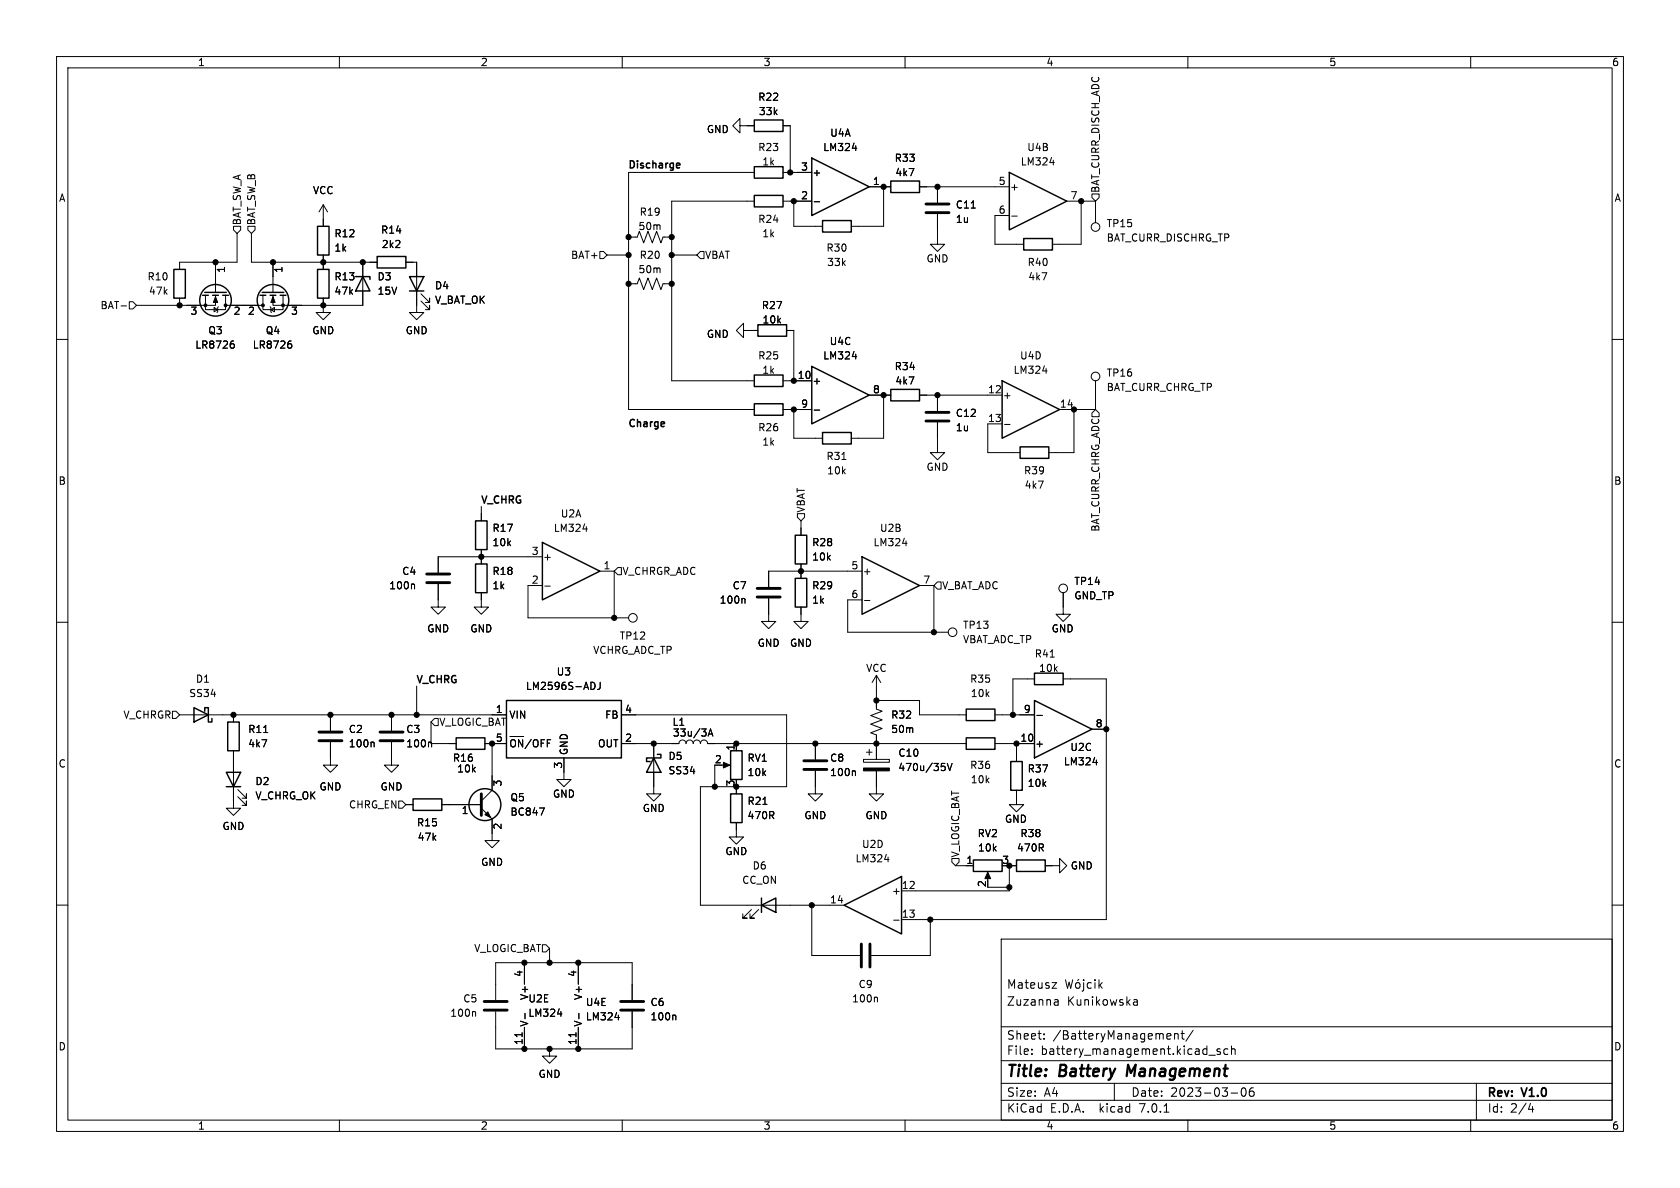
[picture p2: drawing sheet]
<svg xmlns="http://www.w3.org/2000/svg" width="297mm" height="210mm" viewBox="0 0 297 210" stroke-linecap="round" stroke-linejoin="round" font-family="sans-serif">
<g fill="none" stroke="#000" stroke-width=".18">
<path d="M10 10h277v190h-277zM12 12h273v186h-273zM60 10v2M110 10v2M160 10v2M210 10v2M260 10v2M57.1 36.2v3.8M57.1 36.2l-.7 1.3M57.1 36.2l.8 1.3M130.8 22.2v-1.2l-1.3 1.2 1.3 1.3v-1.3h2.5M133.3 30.5h-22.2v41.9h22.2"/>
<path d="M133.3 35.6h-14.6v31.7h14.6M138.4 35.6h5.1M138.4 30.5h5.1M138.4 22.2h1.3v8.3M140.3 35.6v4.4h5.1M143.9 35.7h1M150.7 26.2h.8M153.7 33h3.8M156.2 33v7h-5.7M162.6 33h15.8M165.7 37.8v5.4h1.3l-1.3 1.3-1.2-1.3h1.2M165.7 33v2.8"/>
<path d="M178.4 38.1h-2.5v5.1h5.1M178.9 38.2h.9M185.6 28.7h.8M188.6 35.6h5.1M191.1 35.6v7.6h-5M193 34.3h1.3v.6l-.6 .7-.7-.7zM193.7 35.6v3.8M10 60h2M21.4 54.1h1M22.9 53.3h.6l.6 .7-.6 .6h-.6zM31.7 52.7v1.3M36.3 52.2v2.5h3.6v-2.5"/>
<path d="M37.8 54.4l.7 .3-.7 .4zM38.1 52.2v1.8h-14M38.1 46.4v5.3M38.6 54.2l-.1 .2v.7l-.1 .1M39.9 54h6.6M41.3 40h1.2v.6l-.6 .7-.6-.7zM41.9 41.3v5.1h-10.2v1.2M43.8 40h1.3v.6l-.7 .7-.6-.7zM44.4 41.3v5.1h22.3M46.5 52.2v2.5h3.5v-2.5M47.8 54.2l.1 .2v.7l.1 .1M47.9 54.7l.6-.3v.7z"/>
<path d="M48.3 46.4v5.3M57.1 52.7v2.5h1.3l-1.3 1.3-1.2-1.3h1.2M57.1 45.1v2.5M64.1 46.4v7.6h-15.8v-1.8M71.8 46.4h1.9v8.8h1.2l-1.2 1.3-1.3-1.3h1.3M74.4 53.2l1.5 1.5v-.7v.7h-.7M74.4 51.9l1.5 1.6v-.8v.8h-.7M106 44.5h.7l.6 .6-.6 .6h-.7zM107.3 45.1h3.8M111.1 41.9h1.5l.4-1 .8 2 .8-2 .7 2 .8-2 .7 2 .4-1h1.5M111.1 50.2h1.5l.4-1.1 .8 2.1 .8-2.1 .7 2.1 .8-2.1 .7 2.1 .4-1h1.5M118.7 45.1h4.5"/>
<path d="M123.8 44.5h.7v1.2h-.7l-.6-.6zM131.4 58.4v-1.2l-1.2 1.2 1.2 1.3v-1.3h2.6M139.1 58.4h1.2v8.9M285 60h2M41.1 60.3h.2M41.2 60.8l.2 .2v.3l-.2 .2M51.2 60.3h.3M51.3 60.8l.3 .2v.3l-.3 .2M138.4 72.4h5.1M138.4 67.3h5.1M140.3 72.4v5.1h5.1M143.9 72.5h1"/>
<path d="M150.7 63h.8M153.7 69.9h3.8M156.2 69.9v7.6h-5.7M162.6 69.9h14.6M165.7 74.7v5.3h1.3l-1.3 1.3-1.2-1.3h1.2M165.7 69.9v2.7M177.2 74.9h-2.6v5.1h5.7M177.6 75h1M184.3 65.6h.8M187.3 72.4h6.4M189.9 72.4v7.6h-4.5M193.7 72.4l.6 .6v.7h-1.3v-.7z"/>
<path d="M193.7 67.3v5.1M85.1 89.5v2.6M85.1 97.2v2.5M95.9 98.4h-18.4v2.8M103.1 93.5h.7M141 90.8h1.2v.6l-.6 .7-.6-.7zM141.6 92.1v2.5M141.6 99.7v2.5M159.6 96h.8M10 110h2M73.1 103.2l.2 .2v.7M77.5 103.3v4h1.2l-1.2 1.3-1.3-1.3h1.3"/>
<path d="M85.1 104.8v2.5h1.3l-1.3 1.3-1.3-1.3h1.3M95.9 103.5h-2.6v5.7h17.8M96.3 103.6h1M106 101h2.6M108.6 101v8.2M109.2 100.3h.7v1.3h-.7l-.6-.6zM131.5 105.8l.2 .2v.6M135.9 105.8v4.1h1.3l-1.3 1.2-1.3-1.2h1.3M141.6 107.3v2.6h1.3l-1.3 1.2-1.3-1.2h1.3M152.4 101h-16.5v2.8M152.4 106h-2.5v5.8h17.7M152.8 106.1h1"/>
<path d="M154.9 119.4v5.9l1.1 .4-2.1 .8 2.1 .8-2.1 .7 2.1 .8-2.1 .7 1 .4v4.3M154.9 119.4l-.7 1.3M154.9 119.4l.8 1.3M162.6 103.5h2.5M165.1 103.5v8.3M165.7 102.9h.7v1.2h-.7l-.6-.6zM188 104.8v3.8h1.2l-1.2 1.3-1.3-1.3h1.3M285 110h2M30.5 125.7h.6l.6 .7-.6 .6h-.6zM31.7 126.4h57.8M41.3 132.7v10.2h1.2l-1.2 1.2-1.3-1.2h1.3M41.3 126.4v1.2"/>
<path d="M42 139.6l1.6 1.5v-.8v.8h-.8M58.4 131.2v4.1h1.3l-1.3 1.2-1.3-1.2h1.3M58.4 126.4v2.8M66 131.2l.1 .2v.6M69.2 131.2v4.1h1.3l-1.3 1.2-1.3-1.2h1.3M69.2 126.4v2.8M73.7 121.3v5.1M76.1 131.2l.2 .2v.6M76.2 127.6v3.8h4.4M76.8 127h.7v1.3h-.7l-.6-.7zM85.7 131.4h3.8M87 131.4v8.3l-1.9 1.9"/>
<path d="M90.2 130.2h2.4M90.3 131.2a.42 .42 0 0 1 .4-.5 .42 .42 0 0 1 .4 .5M92.4 130.8v1.2l-.7-1.2v1.2M93.9 130.7l-1.1 1.6M94.3 131.2a.42 .42 0 0 1 .4-.5 .42 .42 0 0 1 .4 .5M96.3 130.8h-.6v1.2M97.4 130.8h-.6v1.2M99.7 134v3.8h1.3l-1.3 1.3-1.3-1.3h1.3M104.8 120.6a.68 .68 0 0 1 .4 .6 .68 .68 0 0 1-.4 .7M106.1 120.6v.9a.41 .41 0 0 1-.5 .4M109.9 131.4h10.1a.64 .64 0 0 1 .6-.6 .64 .64 0 0 1 .7 .6 .64 .64 0 0 1 .6-.6 .64 .64 0 0 1 .7 .6 .64 .64 0 0 1 .6-.6 .64 .64 0 0 1 .6 .6 .64 .64 0 0 1 .7-.6 .64 .64 0 0 1 .6 .6h45.7M109.9 126.4h29.2v12.7h-15.3v20.9h25.4"/>
<path d="M115.6 131.4v8.9h1.2l-1.2 1.3-1.3-1.3h1.3M125.2 130.1l.4-1.2 .4 1.2M125.3 129.8h.6M126.4 135.3v3.8M127.6 135.3h1.1M130.2 131.4v1.3M130.2 139.1v1.2M144.1 136.3v4h1.3l-1.3 1.3-1.2-1.3h1.2M144.1 131.4v2.8M151.1 136.3l.1 .1v.7M152.7 134.2h4.5v.5h-4.5zM153.2 133h1"/>
<path d="M153.7 132.5v1M154.9 136.3v4h1.3l-1.3 1.3-1.2-1.3h1.2M154.9 123.8h7.7v2.6h8.2M166.4 135h.6M166.9 135.4l.2 .3v.3l-.2 .2M167.5 135l.4 1.2 .4-1.2M175.9 131.4h7M175.9 126.4h7M179.7 139.7v2.5h1.3l-1.3 1.3-1.3-1.3h1.3M179.7 131.4v3.2M182.9 120h-3.8v6.4M183.3 126.5h1"/>
<path d="M188 120h7.6v42.6h-36.2M193 128.9h2.6M193.2 134.8h.8M10 160h2M42 140.8l1.6 1.6v-.8v.8h-.8M70.5 141.6h.6l.7 .6-.7 .7h-.6zM71.8 142.2h1.2M78.1 142.2h7M85.1 142.9l1.9 1.9v3.8h1.3l-1.3 1.3-1.3-1.3h1.3M95.4 142.8h.8l-.5 1.3M130.2 145.4v2.6h1.2l-1.2 1.2-1.3-1.2h1.3M156.4 151.9h.8"/>
<path d="M168.3 151.8h1.2v.6l-.6 .6-.6-.6zM168.9 153h3.2M174.6 154.6v1M174.6 156.8h3.8M179.7 153h-1.3v4.5h-19M184.8 153h2.5v-1.2l1.3 1.2-1.3 1.3v-1.3M285 160h2M83.9 178.8l.2 .2v.7M87.6 178.8v6.6h24.2v-6.6M87.6 176.8v-6.6h24.2v6.6M92.7 170.2v3.8M92.8 179.1v1"/>
<path d="M95.9 167h.6l.7 .6-.7 .7h-.6zM97.2 167.6v2.6M98.6 179.2h.7M102.2 170.2v3.8M102.3 179.1v1M108.7 179.9h.8M119.3 179.4l.2 .2v.7M132.8 160.8l-1.5 1.5h.8h-.8v-.8M134.1 160.8l-1.5 1.5h.7h-.7v-.8M143.5 160v8.9h8.5M154.9 176.3l.2 .2v.6M158 162.7h1"/>
<path d="M164.5 162.6v6.3h-10.4M177 166h108v32h-108zM186 173.7h.8l-.8 1h.8M186.6 176.7h.3l.2 .2v.8M187.1 177.6l-.5 .1M187.1 177.1h-.5M188.4 173.2l.3 1.5 .3-1.1 .3 1.1 .3-1.5M190.2 173.8l.2-.1 .5 .1v.6l-.1 .2-.4 .1-.2-.1zM190.7 173.1l-.2 .2M191.6 173.2v.1M191.6 173.7v1.3l-.3 .2M192.9 173.8l-.4-.1-.3 .3v.4l.2 .2h.5"/>
<path d="M193.6 173.2v.1M193.6 173.7v1M194.3 173.2v1.5M194.4 174.1l.5 .6M194.9 173.7l-.6 .6M200.4 176.8h.6l.1 .9M200.4 177.6h.7M201.1 177.1l-.7 .1M60 198v2M92.3 182.5v.8M92.7 181.6v3.8M97.2 185.4v1.3h1.2l-1.2 1.3-1.3-1.3h1.3"/>
<path d="M101.8 182.5v.8M102.2 181.6v3.8M110 198v2M160 198v2M177 194.5h108M177 191.5h108M177 187.5h108M177 181.5h108M182.4 186.3v.1M182.4 185.5v.1M184.6 183.6v.1M184.6 182.8v.1"/>
<path d="M197 191.5v3M205.8 196.6h.8M206.8 182.7l.2 .4-.7 .1M206.9 183.6l-.1 .1M207.6 182.7v1M207.6 182.8l.3-.1 .3 .1 .1 .9M208.8 182.7h.6M209 182.2v1.3l.4 .2M210 198v2M210.9 182.1l-1.3 2M213.7 186.5h1.2M215.7 185.5l-.3-.1-.3 .2 .1 .2 .5 .2v.3h-.6"/>
<path d="M217.1 185.5l-.5-.1-.2 .3v.4l.1 .2h.6M217.6 193.2h1.2M217.7 185.5l.2-.1 .4 .1 .1 .9M217.7 184.9v1.5M219.6 192.4l.2-.1a.81 .81 0 0 1 .6 .6 .81 .81 0 0 1-.3 .8l-.2 .1a.81 .81 0 0 1-.6-.6 .81 .81 0 0 1 .3-.8zM221.6 192.3a.59 .59 0 0 0-.7 .6v.6l.1 .2 .4 .1 .2-.1 .1-.5-.1-.3h-.5l-.2 .3M260 198v2M261 191.5v6.5M270.2 196.1h.9M270.9 195.6v1"/>
<circle cx="193.7" cy="40.1" r=".76"/>
<circle cx="193.7" cy="66.5" r=".76"/>
<circle cx="111.9" cy="109.2" r=".76"/>
<circle cx="168.4" cy="111.8" r=".76"/>
<circle cx="188" cy="104" r=".76"/>
</g>
<g fill="none" stroke="#000" stroke-width=".51">
<path d="M163.7 37.6h4.1M163.7 36.1h4.1M163.7 74.4h4.1M163.7 72.9h4.1M75.4 103h4.1M75.4 101.5h4.1M133.9 105.5h4M133.9 104h4M56.4 130.9h4.1M56.4 129.4h4.1M67.2 130.9h4M67.2 129.4h4"/>
<path d="M142.1 136h4.1M142.1 134.5h4.1M85.1 140.3v3.8M85.6 178.6h4.1M85.6 177h4.1M109.7 178.6h4.1M109.7 177h4.1M152.3 166.9v4M153.8 166.9v4"/>
</g>
<g fill="none" stroke="#000" stroke-width=".25">
<path d="M133.3 34.5h5.1v2.1h-5.1zM133.3 29.5h5.1v2h-5.1zM133.3 21.2h5.1v2h-5.1zM143.5 27.9l10.2 5.1-10.2 5.1zM145.4 39h5.1v2h-5.1zM157.5 32h5.1v2h-5.1zM178.4 30.5l10.2 5.1-10.2 5zM30.7 47.6h2.1v5.1h-2.1zM35.8 52.2h1M36.2 51.7h3.8M37.6 52.2h1M39.4 52.2h1"/>
<path d="M46 52.2h1M46.4 51.7h3.8M47.8 52.2h1M49.5 52.2h1M56.1 47.6h2.1v5.1h-2.1zM56.1 40h2.1v5.1h-2.1zM62.9 48.9h2.5v.5M64.1 48.9l1.3 2.5h-2.5zM66.7 45.3h5.1v2.1h-5.1zM72.4 48.9h2.5l-1.2 2.5zM72.4 51.4h2.5M134 57.4h5.1v2h-5.1z"/>
<path d="M181 42.2h5.1v2h-5.1zM133.3 71.4h5.1v2h-5.1zM133.3 66.3h5.1v2h-5.1zM143.5 64.8l10.2 5.1-10.2 5zM145.4 76.5h5.1v2h-5.1zM157.5 68.8h5.1v2.1h-5.1zM177.2 67.3l10.1 5.1-10.1 5.1zM180.3 79h5.1v2h-5.1zM84.1 92.1h2v5.1h-2zM84.1 99.7h2v5.1h-2zM95.9 95.9l10.1 5.1-10.1 5zM140.6 94.6h2v5.1h-2z"/>
<path d="M152.4 98.4l10.2 5.1-10.2 5.1zM140.6 102.2h2v5.1h-2zM182.9 119h5.1v2h-5.1zM34.3 125.1l2.5 1.3-2.5 1.2zM36.2 125.7v-.6h.6v2.5h.7v-.6M40 136.5h2.5l-1.2 2.6zM40 139.1h2.5M40.3 127.6h2v5.1h-2zM80.6 130.4h5.1v2.1h-5.1zM89.5 123.8h20.4v10.2h-20.4zM115.6 134l1.2 2.5h-2.5zM116.2 133.4h.6v.6h-2.5v.6h.6"/>
<path d="M129.2 132.7h2v5.1h-2zM170.8 125.3h5.1v2.1h-5.1zM170.8 130.4h5.1v2.1h-5.1zM178.7 134.6h2v5.1h-2zM182.9 123.8l10.1 5.1-10.1 5.1zM73 141.2h5.1v2.1h-5.1zM129.2 140.3h2v5.1h-2zM134.6 158.8v2.5M172.1 152h5.1v2.1h-5.1zM179.7 152h5.1v2.1h-5.1zM134.6 160l2.6-1.2v2.5zM149.2 160l10.2-5.1v10.2z"/>
<circle cx="38.1" cy="53.1" r="2.79"/>
<circle cx="48.3" cy="53.1" r="2.79"/>
<circle cx="85.7" cy="142.2" r="2.82"/>
</g>
<g fill="#000" stroke="#000" stroke-width=".18">
<path d="M38.1 52.5l.4 1h-.8zM48.3 52.5l.3 1h-.7zM127.9 134.7l1.1 .6-1.1 .5zM152.7 135.8h4.5v.5h-4.5zM85.7 144l.5-.5 .5 1zM174.6 154.2l.5 1.1h-1z"/>
<circle cx="139.7" cy="30.5" r=".46"/>
<circle cx="140.3" cy="35.6" r=".46"/>
<circle cx="156.2" cy="33" r=".46"/>
<circle cx="165.7" cy="33" r=".46"/>
<circle cx="191.1" cy="35.6" r=".46"/>
<circle cx="31.7" cy="54" r=".46"/>
<circle cx="36.3" cy="54" r=".25"/>
<circle cx="38.1" cy="46.4" r=".46"/>
<circle cx="39.9" cy="54" r=".25"/>
<circle cx="46.5" cy="54" r=".25"/>
<circle cx="48.3" cy="46.4" r=".46"/>
<circle cx="50" cy="54" r=".25"/>
<circle cx="57.1" cy="54" r=".46"/>
<circle cx="57.1" cy="46.4" r=".46"/>
<circle cx="64.1" cy="46.4" r=".46"/>
<circle cx="111.1" cy="41.9" r=".46"/>
<circle cx="111.1" cy="50.2" r=".46"/>
<circle cx="111.1" cy="45.1" r=".46"/>
<circle cx="118.7" cy="41.9" r=".46"/>
<circle cx="118.7" cy="45.1" r=".46"/>
<circle cx="118.7" cy="50.2" r=".46"/>
<circle cx="140.3" cy="67.3" r=".46"/>
<circle cx="140.3" cy="72.4" r=".46"/>
<circle cx="156.2" cy="69.9" r=".46"/>
<circle cx="165.7" cy="69.9" r=".46"/>
<circle cx="189.9" cy="72.4" r=".46"/>
<circle cx="85.1" cy="98.4" r=".46"/>
<circle cx="108.6" cy="109.2" r=".46"/>
<circle cx="141.6" cy="101" r=".46"/>
<circle cx="165.1" cy="111.8" r=".46"/>
<circle cx="41.3" cy="126.4" r=".46"/>
<circle cx="58.4" cy="126.4" r=".46"/>
<circle cx="69.2" cy="126.4" r=".46"/>
<circle cx="73.7" cy="126.4" r=".46"/>
<circle cx="87" cy="131.4" r=".46"/>
<circle cx="115.6" cy="131.4" r=".46"/>
<circle cx="126.4" cy="139.1" r=".46"/>
<circle cx="130.2" cy="139.1" r=".46"/>
<circle cx="130.2" cy="131.4" r=".46"/>
<circle cx="144.1" cy="131.4" r=".46"/>
<circle cx="154.9" cy="123.8" r=".46"/>
<circle cx="154.9" cy="131.4" r=".46"/>
<circle cx="179.1" cy="126.4" r=".46"/>
<circle cx="179.7" cy="131.4" r=".46"/>
<circle cx="195.6" cy="128.9" r=".46"/>
<circle cx="178.4" cy="153" r=".46"/>
<circle cx="178.4" cy="156.8" r=".46"/>
<circle cx="92.7" cy="170.2" r=".46"/>
<circle cx="97.2" cy="170.2" r=".46"/>
<circle cx="102.2" cy="170.2" r=".46"/>
<circle cx="143.5" cy="160" r=".46"/>
<circle cx="164.5" cy="162.6" r=".46"/>
<circle cx="92.7" cy="185.4" r=".46"/>
<circle cx="97.2" cy="185.4" r=".46"/>
<circle cx="102.2" cy="185.4" r=".46"/>
</g>
<g font-size="2.8">
<text x="178" y="190.8">Title:</text>
<text x="187.4" y="190.8">Battery</text>
<text x="199.9" y="190.8">Management</text>
</g>
<g font-size="2.1">
<text x="178" y="177.9">Zuzanna</text>
<text x="178" y="174.9">Mateusz</text>
<text x="188.7" y="177.9">Kunikowska</text>
<text x="178" y="183.9">Sheet:</text>
<text x="186.2" y="183.9">/BatteryManagement/</text>
<text x="178" y="186.6">File:</text>
<text x="184" y="186.6">battery_management.kicad_sch</text>
<text x="178" y="196.8">KiCad</text>
<text x="178" y="194">Size:</text>
<text x="184.6" y="194">A4</text>
<text x="185.7" y="196.8">E.D.A.</text>
<text x="194.4" y="196.8">kicad</text>
<text x="200" y="194">Date:</text>
<text x="201.5" y="196.8">7.0.1</text>
<text x="206.9" y="194">2023-03-06</text>
<text x="263" y="194.2">Rev:</text>
<text x="263" y="196.8">Id:</text>
<text x="267" y="196.8">2/4</text>
<text x="269.2" y="194.2">V1.0</text>
</g>
<g font-size="1.8">
<text x="35" y="11.8">1</text>
<text x="85" y="11.8">2</text>
<text x="135" y="11.8">3</text>
<text x="185" y="11.8">4</text>
<text x="235" y="11.8">5</text>
<text x="285" y="11.8">6</text>
<text x="134" y="18">R22</text>
<text x="124.9" y="23.7">GND</text>
<text x="134.1" y="20.5">33k</text>
<text x="111.1" y="29.8">Discharge</text>
<text x="134" y="26.9">R23</text>
<text x="134.7" y="29.4">1k</text>
<text x="145.5" y="26.9">LM324</text>
<text x="146.7" y="24.3">U4A</text>
<text x="158.1" y="28.8">R33</text>
<text x="180.4" y="29.4">LM324</text>
<text x="181.5" y="26.9">U4B</text>
<text x="10.4" y="35.8">A</text>
<text x="55.3" y="34.5">VCC</text>
<text x="141.6" y="35.3">2</text>
<text x="141.6" y="30.2">3</text>
<text x="143.6" y="31.3">+</text>
<text x="154.3" y="32.8">1</text>
<text x="158.2" y="31.3">4k7</text>
<text x="176.5" y="32.8">5</text>
<text x="178.6" y="33.8">+</text>
<text x="189.2" y="35.3">7</text>
<text x="194.5" y="34.1" transform="rotate(-90 194.5 34.1)">BAT_CURR_DISCH_ADC</text>
<text x="285.4" y="35.8">A</text>
<text x="42.7" y="39.8" transform="rotate(-90 42.7 39.8)">BAT_SW_A</text>
<text x="45.3" y="39.8" transform="rotate(-90 45.3 39.8)">BAT_SW_B</text>
<text x="67.3" y="41.5">R14</text>
<text x="112.8" y="40.8">50m</text>
<text x="113" y="38.3">R19</text>
<text x="134" y="39.6">R24</text>
<text x="168.9" y="37">C11</text>
<text x="168.9" y="39.6">1u</text>
<text x="176.5" y="37.8">6</text>
<text x="195.6" y="40.3">TP15</text>
<text x="59.1" y="42.1">R12</text>
<text x="59.1" y="44.6">1k</text>
<text x="67.4" y="44">2k2</text>
<text x="100.8" y="45.9">BAT+</text>
<text x="113" y="45.9">R20</text>
<text x="124.7" y="45.9">VBAT</text>
<text x="134.7" y="42.1">1k</text>
<text x="146" y="44.6">R30</text>
<text x="146.2" y="47.2">33k</text>
<text x="163.7" y="46.5">GND</text>
<text x="181.6" y="47.2">R40</text>
<text x="195.6" y="42.9">BAT_CURR_DISCHRG_TP</text>
<text x="26" y="49.7">R10</text>
<text x="26.3" y="52.3">47k</text>
<text x="40" y="48.3" transform="rotate(-90 40 48.3)">1</text>
<text x="50.2" y="48.3" transform="rotate(-90 50.2 48.3)">1</text>
<text x="59.1" y="49.7">R13</text>
<text x="59.1" y="52.3">47k</text>
<text x="66.7" y="49.7">D3</text>
<text x="66.7" y="52.3">15V</text>
<text x="76.8" y="51.3">D4</text>
<text x="76.8" y="53.8">V_BAT_OK</text>
<text x="112.8" y="48.5">50m</text>
<text x="181.7" y="49.7">4k7</text>
<text x="17.6" y="54.8">BAT-</text>
<text x="33.6" y="55.9">3</text>
<text x="36.8" y="59.2">Q3</text>
<text x="41.2" y="55.9">2</text>
<text x="43.8" y="55.9">2</text>
<text x="46.9" y="59.2">Q4</text>
<text x="51.4" y="55.9">3</text>
<text x="55.2" y="59.2">GND</text>
<text x="71.7" y="59.2">GND</text>
<text x="124.9" y="59.9">GND</text>
<text x="134.6" y="54.8">R27</text>
<text x="134.7" y="57.3">10k</text>
<text x="34.5" y="61.8">LR8726</text>
<text x="44.6" y="61.8">LR8726</text>
<text x="134" y="63.7">R25</text>
<text x="145.5" y="63.7">LM324</text>
<text x="146.6" y="61.2">U4C</text>
<text x="158.1" y="65.6">R34</text>
<text x="180.3" y="63.7">U4D</text>
<text x="134.7" y="66.2">1k</text>
<text x="141" y="67.1">10</text>
<text x="143.6" y="68.1">+</text>
<text x="154.3" y="69.6">8</text>
<text x="158.2" y="68.1">4k7</text>
<text x="174.6" y="69.6">12</text>
<text x="177.3" y="70.7">+</text>
<text x="179.1" y="66.2">LM324</text>
<text x="195.6" y="66.7">TP16</text>
<text x="195.6" y="69.3">BAT_CURR_CHRG_TP</text>
<text x="111.1" y="75.6">Charge</text>
<text x="134" y="76.4">R26</text>
<text x="141.6" y="72.1">9</text>
<text x="168.9" y="73.9">C12</text>
<text x="168.9" y="76.4">1u</text>
<text x="174.6" y="74.7">13</text>
<text x="187.3" y="72.1">14</text>
<text x="134.7" y="78.9">1k</text>
<text x="146" y="81.5">R31</text>
<text x="163.7" y="83.4">GND</text>
<text x="10.3" y="85.8">B</text>
<text x="85.1" y="89.1">V_CHRG</text>
<text x="146.2" y="84">10k</text>
<text x="181" y="84">R39</text>
<text x="181.1" y="86.6">4k7</text>
<text x="285.3" y="85.8">B</text>
<text x="87" y="94.2">R17</text>
<text x="97.8" y="94.2">LM324</text>
<text x="99.1" y="91.6">U2A</text>
<text x="142.4" y="90.6" transform="rotate(-90 142.4 90.6)">VBAT</text>
<text x="155.5" y="94.2">U2B</text>
<text x="194.5" y="94.1" transform="rotate(-90 194.5 94.1)">BAT_CURR_CHRG_ADC</text>
<text x="71" y="101.8">C4</text>
<text x="87" y="96.7">10k</text>
<text x="87" y="101.8">R18</text>
<text x="93.9" y="98.2">3</text>
<text x="96" y="99.3">+</text>
<text x="106.6" y="100.7">1</text>
<text x="110" y="101.8">V_CHRGR_ADC</text>
<text x="143.5" y="96.7">R28</text>
<text x="143.5" y="99.3">10k</text>
<text x="150.5" y="100.7">5</text>
<text x="152.5" y="101.8">+</text>
<text x="154.4" y="96.7">LM324</text>
<text x="68.7" y="104.3">100n</text>
<text x="87" y="104.3">1k</text>
<text x="93.9" y="103.3">2</text>
<text x="127.2" y="106.9">100n</text>
<text x="129.5" y="104.3">C7</text>
<text x="143.5" y="104.3">R29</text>
<text x="143.5" y="106.9">1k</text>
<text x="150.5" y="105.8">6</text>
<text x="163.2" y="103.3">7</text>
<text x="166.6" y="104.3">V_BAT_ADC</text>
<text x="189.9" y="103.6">TP14</text>
<text x="189.9" y="106.1">GND_TP</text>
<text x="75.5" y="112">GND</text>
<text x="83.1" y="112">GND</text>
<text x="109.5" y="113.2">TP12</text>
<text x="170.2" y="111.3">TP13</text>
<text x="170.2" y="113.9">VBAT_ADC_TP</text>
<text x="185.9" y="112">GND</text>
<text x="98.4" y="119.6">U3</text>
<text x="104.8" y="115.8">VCHRG_ADC_TP</text>
<text x="133.9" y="114.5">GND</text>
<text x="139.6" y="114.5">GND</text>
<text x="153.1" y="118.9">VCC</text>
<text x="182.9" y="116.4">R41</text>
<text x="183.6" y="118.9">10k</text>
<text x="33.4" y="123.4">SS34</text>
<text x="34.6" y="120.8">D1</text>
<text x="73.7" y="120.8">V_CHRG</text>
<text x="92.9" y="122.1">LM2596S-ADJ</text>
<text x="171.4" y="120.8">R35</text>
<text x="171.6" y="123.4">10k</text>
<text x="21.7" y="127.2">V_CHRGR</text>
<text x="43.8" y="129.7">R11</text>
<text x="61.6" y="129.7">C2</text>
<text x="71.8" y="129.7">C3</text>
<text x="77.7" y="128.5">V_LOGIC_BAT</text>
<text x="87.6" y="126.1">1</text>
<text x="87.6" y="131.2">5</text>
<text x="90" y="127.2">VIN</text>
<text x="106.9" y="127.2">FB</text>
<text x="110.5" y="131.2">2</text>
<text x="110.5" y="126.1">4</text>
<text x="118.8" y="128.5">L1</text>
<text x="118.9" y="130.4">33u/3A</text>
<text x="157.5" y="127.2">R32</text>
<text x="157.5" y="129.7">50m</text>
<text x="180.3" y="131.2">10</text>
<text x="180.9" y="126.1">9</text>
<text x="193.6" y="128.7">8</text>
<text x="10.3" y="135.8">C</text>
<text x="43.8" y="132.3">4k7</text>
<text x="61.6" y="132.3">100n</text>
<text x="71.8" y="132.3">100n</text>
<text x="80" y="134.8">R16</text>
<text x="80.8" y="136.7">10k</text>
<text x="90" y="132.9">~{ON}/OFF</text>
<text x="99.4" y="135.9" transform="rotate(-90 99.4 135.9)">3</text>
<text x="100.5" y="133.5" transform="rotate(-90 100.5 133.5)">GND</text>
<text x="105.6" y="132.3">OUT</text>
<text x="118.1" y="134.5">D5</text>
<text x="118.1" y="137">SS34</text>
<text x="126.3" y="135">2</text>
<text x="129.9" y="132.7" transform="rotate(-90 129.9 132.7)">1</text>
<text x="132.1" y="134.8">RV1</text>
<text x="132.1" y="137.4">10k</text>
<text x="146.7" y="134.8">C8</text>
<text x="146.7" y="137.4">100n</text>
<text x="158.8" y="133.9">C10</text>
<text x="158.8" y="136.5">470u/35V</text>
<text x="171.4" y="136.1">R36</text>
<text x="181.6" y="136.7">R37</text>
<text x="183" y="132.3">+</text>
<text x="188" y="135.4">LM324</text>
<text x="189.2" y="132.9">U2C</text>
<text x="285.3" y="135.8">C</text>
<text x="45.1" y="138.9">D2</text>
<text x="45.1" y="141.5">V_CHRG_OK</text>
<text x="56.4" y="139.9">GND</text>
<text x="61.6" y="143.1">CHRG_EN</text>
<text x="67.2" y="139.9">GND</text>
<text x="88.9" y="139.1" transform="rotate(-90 88.9 139.1)">3</text>
<text x="90.2" y="141.8">Q5</text>
<text x="97.7" y="141.2">GND</text>
<text x="113.6" y="143.7">GND</text>
<text x="129.9" y="139.1" transform="rotate(-90 129.9 139.1)">3</text>
<text x="132.1" y="142.4">R21</text>
<text x="171.6" y="138.6">10k</text>
<text x="181.6" y="139.3">10k</text>
<text x="39.3" y="146.9">GND</text>
<text x="73.7" y="146.2">R15</text>
<text x="73.8" y="148.8">47k</text>
<text x="81.6" y="144.1">1</text>
<text x="88.9" y="146.7" transform="rotate(-90 88.9 146.7)">2</text>
<text x="90.2" y="144.3">BC847</text>
<text x="132.1" y="145">470R</text>
<text x="142.1" y="145">GND</text>
<text x="152.9" y="145">GND</text>
<text x="172.8" y="148.1">RV2</text>
<text x="177.6" y="145.6">GND</text>
<text x="180.3" y="148.1">R38</text>
<text x="85" y="153.2">GND</text>
<text x="128.2" y="151.3">GND</text>
<text x="133" y="153.9">D6</text>
<text x="151.2" y="152.6">LM324</text>
<text x="152.3" y="150.1">U2D</text>
<text x="169.7" y="151.6" transform="rotate(-90 169.7 151.6)">V_LOGIC_BAT</text>
<text x="170.8" y="152.8">1</text>
<text x="172.8" y="150.7">10k</text>
<text x="177.1" y="152.8">3</text>
<text x="179.7" y="150.7">470R</text>
<text x="189.2" y="153.9">GND</text>
<text x="131.2" y="156.4">CC_ON</text>
<text x="146.7" y="159.8">14</text>
<text x="157.6" y="158.3">+</text>
<text x="159.4" y="157.2">12</text>
<text x="174.4" y="156.9" transform="rotate(-90 174.4 156.9)">2</text>
<text x="159.4" y="162.3">13</text>
<text x="83.7" y="168.5">V_LOGIC_BAT</text>
<text x="92.5" y="172.8" transform="rotate(-90 92.5 172.8)">4</text>
<text x="102" y="172.8" transform="rotate(-90 102 172.8)">4</text>
<text x="79.5" y="179.9">100n</text>
<text x="81.8" y="177.4">C5</text>
<text x="93.4" y="177.4">U2E</text>
<text x="93.4" y="179.9">LM324</text>
<text x="93.5" y="176.9" transform="rotate(-90 93.5 176.9)">V+</text>
<text x="103.1" y="176.9" transform="rotate(-90 103.1 176.9)">V+</text>
<text x="103.5" y="178">U4E</text>
<text x="114.9" y="178">C6</text>
<text x="150.6" y="177.4">100n</text>
<text x="151.7" y="174.8">C9</text>
<text x="10.3" y="185.8">D</text>
<text x="92.5" y="184.8" transform="rotate(-90 92.5 184.8)">11</text>
<text x="93.5" y="181.5" transform="rotate(-90 93.5 181.5)">V-</text>
<text x="102" y="184.8" transform="rotate(-90 102 184.8)">11</text>
<text x="103.1" y="181.5" transform="rotate(-90 103.1 181.5)">V-</text>
<text x="103.5" y="180.5">LM324</text>
<text x="114.9" y="180.5">100n</text>
<text x="285.3" y="185.8">D</text>
<text x="95.2" y="190.7">GND</text>
<text x="35" y="199.8">1</text>
<text x="85" y="199.8">2</text>
<text x="135" y="199.8">3</text>
<text x="185" y="199.8">4</text>
<text x="235" y="199.8">5</text>
<text x="285" y="199.8">6</text>
</g>
</svg>
